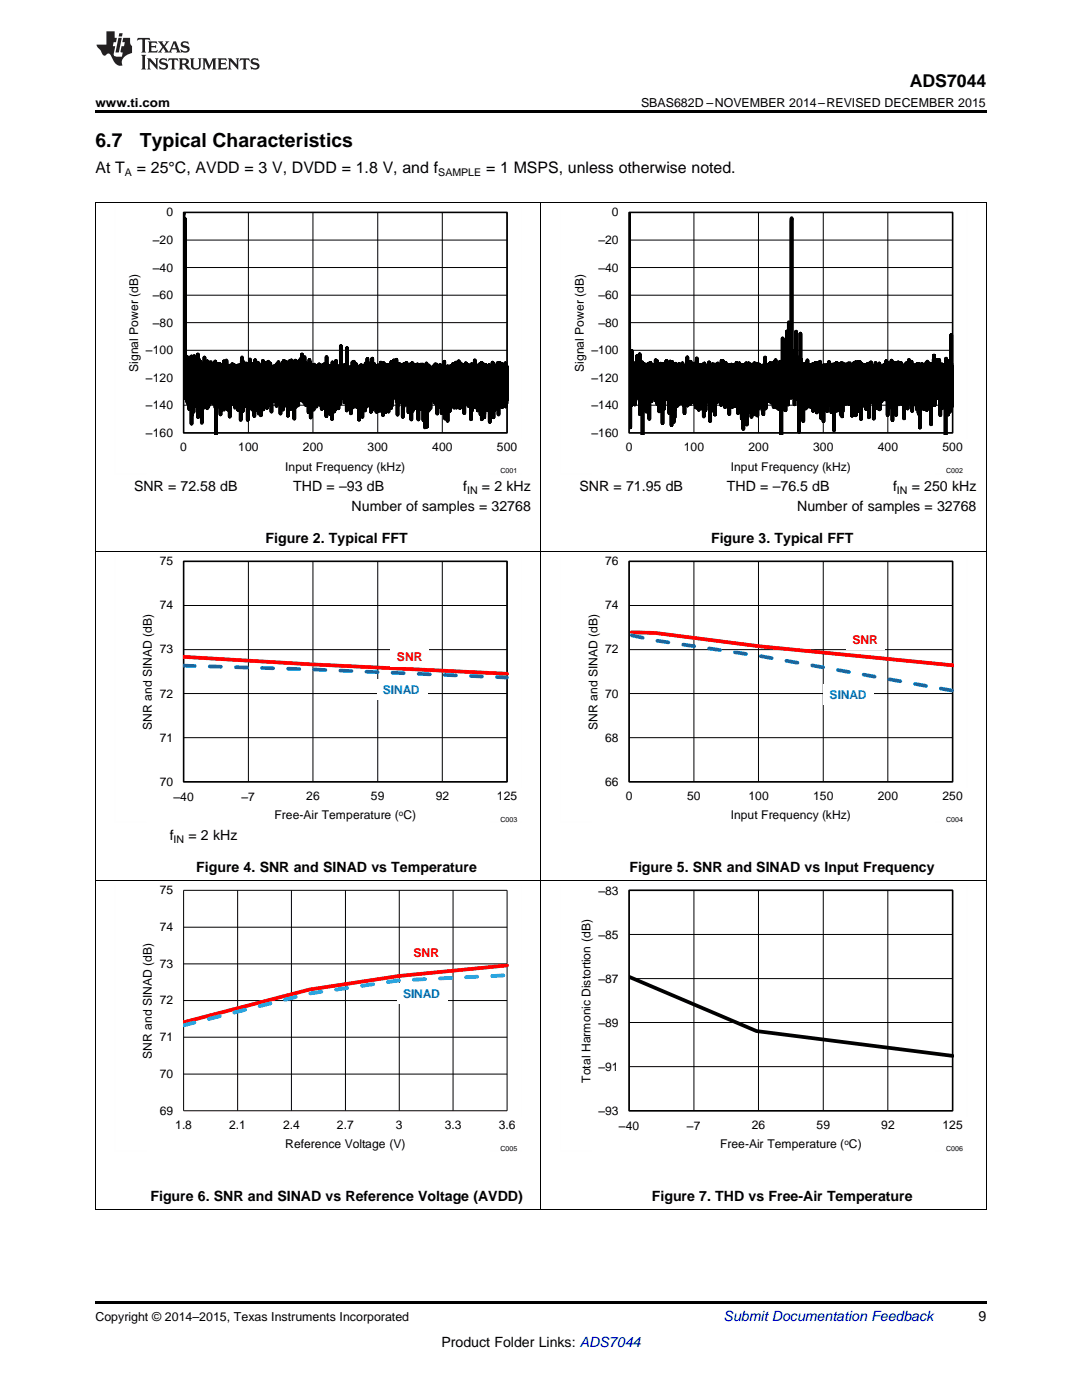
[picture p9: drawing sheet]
<svg xmlns="http://www.w3.org/2000/svg" width="216mm" height="279mm" viewBox="0 0 216 279" stroke-linecap="round" stroke-linejoin="round" font-family="sans-serif">
<path d="M19 241.3l.2 .1zM196.7 241.3l.1 .1zM19 259.7h177.8v.5h-177.8z" fill="#000"/>
<g fill="none" stroke="#000" stroke-width=".2">
<path d="M19.1 175.7v65.7M36.6 177.7h64.6v44h-64.6zM47.4 177.7v44M58.2 177.7v44M68.9 177.7v44M79.7 177.7v44M90.4 177.7v44M107.9 175.7v65.7M196.8 175.7v65.7M36.6 199.7h64.6M36.6 192.4h64.6M36.6 185h64.6"/>
<path d="M36.6 214.4h64.6M36.6 207h64.6M19 241.3h177.8"/>
</g>
<path d="M101.2 192.7l-21.5 2.1-18 2.7-25.1 6.5" fill="none" stroke="#f00" stroke-width=".74"/>
<path d="M36.6 204.6l25.1-6.3 18-2.6 21.5-1.1" fill="none" stroke="#00b0f0" stroke-width=".74" stroke-dasharray="2.2 3"/>
<path d="M22.9 176.6v53.2M35.4 176.6h68.7M104.1 176.6v46.2M22.9 229.8h6.3M97.8 229.8h6.3" fill="none" stroke="#fefefe" stroke-width=".2" stroke-dasharray=".4 .1" stroke-linecap="butt"/>
<g fill="#fff">
<path d="M81.3 188.1h7.7v4.1h-7.7z" fill-rule="evenodd"/>
<path d="M79.2 196.2h10.1v4.1h-10.1z" fill-rule="evenodd"/>
</g>
<g fill="none" stroke="#000" stroke-width=".2">
<path d="M19.1 110v65.7M36.6 112h64.6v44h-64.6zM49.6 112v44M62.4 112v44M75.4 112v44M88.3 112v44M107.9 110v65.7M196.8 110v65.7M36.6 138.4h64.6M36.6 129.6h64.6M36.6 120.8h64.6M36.6 147.2h64.6"/>
<path d="M19 175.7h177.8M125.5 177.7h64.6v44h-64.6zM138.5 177.7v44M151.3 177.7v44M164.3 177.7v44M177.2 177.7v44M125.5 195.3h64.6M125.5 186.5h64.6M125.5 212.9h64.6M125.5 204.1h64.6"/>
</g>
<path d="M36.6 112h64.6v44h-64.6zM125.5 177.7h64.6v44h-64.6z" fill="none" stroke="#000" stroke-width=".31"/>
<path d="M125.5 194.9l25.5 10.9 39.1 4.9" fill="none" stroke="#000" stroke-width=".74"/>
<path d="M22.9 111v53.2M35.4 111h68.7M104.1 111v46.2M22.9 164.1h6.3M97.8 164.1h6.3M111.8 176.6v53.2M124.3 176.6h68.7M193 176.6v46.2M111.8 229.8h6.3M186.7 229.8h6.3" fill="none" stroke="#fefefe" stroke-width=".2" stroke-dasharray=".4 .1" stroke-linecap="butt"/>
<path d="M36.6 131.1l25.5 1.5 39.1 1.9" fill="none" stroke="#f00" stroke-width=".74"/>
<path d="M36.6 132.8l25.5 .8 39.1 1.6" fill="none" stroke="#0070c0" stroke-width=".74" stroke-dasharray="2.2 3"/>
<g fill="#fff">
<path d="M77.9 128.9h7.7v4.1h-7.7z" fill-rule="evenodd"/>
<path d="M75.1 135.6h10.2v4h-10.2z" fill-rule="evenodd"/>
</g>
<path d="M125.5 112h64.6v44h-64.6zM138.5 112v44M151.3 112v44M164.3 112v44M177.2 112v44M125.5 138.4h64.6M125.5 129.6h64.6M125.5 120.8h64.6M125.5 147.2h64.6" fill="none" stroke="#000" stroke-width=".2"/>
<path d="M125.5 112h64.6v44h-64.6z" fill="none" stroke="#000" stroke-width=".31"/>
<path d="M126.1 126.2l4.6 .1 20.9 2.7 38.7 3.8" fill="none" stroke="#f00" stroke-width=".74"/>
<path d="M126.1 126.8l4.6 1 20.9 3.1 38.7 7" fill="none" stroke="#0070c0" stroke-width=".74" stroke-dasharray="2.2 3"/>
<path d="M111.8 111v53.2M124.3 111h68.7M193 111v46.2M111.8 164.1h6.3M186.7 164.1h6.3" fill="none" stroke="#fefefe" stroke-width=".2" stroke-dasharray=".4 .1" stroke-linecap="butt"/>
<g fill="#fff">
<path d="M168.8 125.6h7.7v4.1h-7.7z" fill-rule="evenodd"/>
<path d="M164.3 136.6h10.1v4.1h-10.1z" fill-rule="evenodd"/>
</g>
<g fill="none" stroke="#000" stroke-width=".2">
<path d="M19 40.4h177.8M19.1 40.4v69.7M36.6 42.4h64.6v44h-64.6zM36.6 58.9h64.6M36.6 53.4h64.6M36.6 47.9h64.6M49.6 42.4v44M62.4 42.4v44M75.4 42.4v44M88.3 42.4v44M107.9 40.4v69.7M125.5 42.4h64.6v44h-64.6z"/>
<path d="M125.5 58.9h64.6M125.5 53.4h64.6M125.5 47.9h64.6M138.5 42.4v44M151.3 42.4v44M164.3 42.4v44M177.2 42.4v44M196.8 40.4v69.7M36.6 75.4h64.6M36.6 69.9h64.6M36.6 64.4h64.6M125.5 75.4h64.6"/>
<path d="M125.5 69.9h64.6M125.5 64.4h64.6M36.6 80.9h64.6M125.5 80.9h64.6M19 110h177.8"/>
</g>
<path d="M36.6 42.4h64.6v44h-64.6zM125.5 42.4h64.6v44h-64.6z" fill="none" stroke="#000" stroke-width=".31"/>
<path d="M36.6 42.7v-.3l.1 36.4v-6.7l.1 6.5v-6.3l.1 4.2v-3.3v.3v-29.8v35.3v-6.4l.1 5.2 .1-5v6.8l.1-8.5v8.5l.1-6.7 .1 5.3v-4.8v3.1v-2.6v6.5l.1-7.2v4.9l.1-4v6.5v-7v5.4v-4.9l.1 4.3v-7l.1 10.3v-8.5l.1 6.5 .1-7.2v6.9v-6.8l.1 6.7 .1-6.1v5.6v-7.7v13.4l.1-11.6v9.9v-10v5l.2-5.4v9.3v-8.2l.1 8.7 .1-10.6v-.6v8.1l.1-4.5v4.7v-6.2l.1 6.3v-6.5l.1 8.1v-7.2l.1 6.3v-7.1v6.1l.1-5.9v5.1v-6.5l.1 9 .1-7.8v5.2v-5l.1 5.4v-7.9v12.5v-9.9l.1 7.2 .1-7.1v7.2v-8.8l.1 8.6 .1-7.2 .1 6.2v-7.2l.1 6.1 .1-5.5v9.6l.1-9.9v11.9v-11.6v7.1l.1-6.2v4.5v-5l.1 6.1 .1-5.8v7.9v-7.1v3.2v-4.2l.1 6.7v-6.7v6.3l.1-8.2v7.8v-5.3v3.3l.1-3.5v3.8l.1-4v4.8l.1-5.7v6.7v-5.7v5.4l.1-4.8v4.3v-4.1v6.9l.2-9.2v9.4l.1-8v7.1v-6.7v4.4l.1-5.3v6.6v-6.6l.1 7.5v-6.4v3.5l.1-3.1v6.3v-8.5l.1 7.9v-5.2v-1.1l.1 4.9v-5.6v6.4v-6v6l.1-5.4v3.9v-5.9v6.7l.1-6v6.2l.1-6.1v6.4v-5.9v5.9l.1-5.4v5.9l.1-6.4v7l.1-7.3v6.5v-6.9v6.6l.1-6.5v6.5v-5.9l.1 5v-4.8v3.5v-3.9l.1 4.4v-5.6l.2 14.6v-14l.1 9.5v-8.4v1.8l.1-2.1v7.8v-8.4l.2 7v-6.5l.1 6.3v-7.1l.1 7.7v-6.2v4.8v-5.6l.1 7 .1-7.6v7.2l.1-6.6v9.4v-9.8v5.3l.1-5v4.2l.1-4.1v5.4v-5.6v6.4v-5.2v7.4v-7.8l.1 7.2v-7.4v7.3l.1-7.4v5.8v-6l.1 6.2v-6.4l.1 5.3v-4.9v4.5l.1-3.2v4.3v-7.1v9.7v-8.1l.1 6.9 .1-6.7v6.9l.1-7.9v5.8l.1-4.7v7.2l.1-9.3 .1 7.9 .1-5.9v5.5v-5.9v5v-4.7l.1 4v-3.7v7.6v-7.8l.1 6.1 .1-6.9 .1 5.3v-4.3v9v-10.1l.1 9.3v-8.5v3.4l.1-3.9v5.5v-4.9v-.9l.1 5.8v-5.8v6v-5.6l.1 5.7v-5.7v5.5v-5.8l.1 7.6 .1-8v6.6v-6.1l.1 5.5v-5.5v6l.1-5.9v5.9l.1-4.6v4.3v-5.7v6.2l.1-6.5v5.9v-5.8l.1 1.7v-1.2v7.9l.1-7.8v6.4v-4.6l.1 3.5v-5.8l.1 6.6v-6.5v5.8v-5.4l.1 6.7v-6l.1 6.9v-7.7v7v-6.9l.1 1v-.8v8l.1-9 .1 6.9v-5.9v6.3v-7.1l.1 8.9 .1-8.3v8.4v-8.4l.1 8.2v-9v11l.1-9.2v6l.1-7.3v3.8v-5.1l.1 6.5v-7.2l.1 10.7 .1-9.8 .1 7.3v-5.6l.1 1.3v5.4v-7.2v7.3l.2-7v7.3v-7.6l.1 5.5v-5.4v.8v-.3v5.6l.1-7.1v6.5l.1-5.8 .1 5.1v-4v.9v-.4v6v-7.6l.1 4.1v-4.7v11.2v-9.6l.1 1.8v-1.9v4.3l.1-4.6v6.9v-7.6v4.5l.1-5.1v6.3l.1-5.8v6.3v-5.5v6.6l.1-8.6v7.3v-5.1l.1 6.3v-7.4l.1 6.7 .1-6.7 .1 4.3v-3.5v3.6l.1-3.8v8.2v-9.1l.1 5.7v-5.4l.1 9 .1-8.6v9.7v-10l.1 5.1 .1-4.6v5.4v-7v7.4l.1-5.7v5.9l.1-6.5v5.5l.1-5.5v4.3v-3.2v3.7v-4.1v4.3l.1-4.4v4.5v-3.5v5.3l.1-6.1v4.4v-4.3v8v-9.5v6.2v-5.6l.1 5.1v-4.7v6.3l.1-7.2v10.1l.2-9.5v7.4v-6.6l.1 5.5 .1-5.8v4.2v-4.1l.1 9.2v-8.6v5.4l.1-6.4 .1 6.6 .1-7.3 .1 6.1v-6.7v9.7l.1-8.2 .1 5.7 .1-6.1v7v-7.6l.1 6.2v-5.9v3.4l.1-2.7v2.4v-2.1v7.5v-7.4l.1 4.6v-5.1l.1 7.6v-8.1v3.9l.1-3.1v7.7v-8.2v5.3v-5l.1-.1v4.2v-4.3v4.3l.1-5.4v8.2l.1-5.8v6v-7.3l.1 7.6v-6.7v2v-2.6l.1 5.2v-5.8v6.2l.1-6.7v6.2v-6.1l.1 6.5v-5.9l.1 3.8v-3.5l.1 .3v8.3v-8.8l.1 5.6v-5.4l.1 6v-6l.1 5.5v-4.6v5.2l.1-6.3v5.6v-5.1l.1 6.3v-6.9l.2 6.6v-5.7v2.2v-2.6l.1 5.3v-5.9v5.2v-4.3l.1 .2v4.6v-5.6l.1 7.8v-8.2l.1 5.7v-5.9l.1 5.9v-5.3l.1 5.2 .1-6.1v6.5v-5.6v5.8l.1-6.2 .1 7.1 .1-6.7v7.5l.1-7.9v9.7v-9.5v5.4l.1-5.1v1.9v-1v4.3v-5.4v6.1l.1-6v5v-4.8v6.8v-7.1l.1 6.8v-6.3v4v-4.3l.1 6.6v-7.5v9.3v-8l.1-.5 .1 5.8v-7v6.2l.1-4.7v7l.1-7.2 .1 7.5v-8.7v7.8l.1-7.3 .1 8.4v-8.6l.1 8.4v-8l.1 5.9 .1-5.2v3.5v-2.7v.8v7.9v-9.2l.1 6.5v-7.2l.1 6.6v-6.8v4.9v-5.1v5.7v-6.3l.1 7.4v-6.5l.1 6.4v-5.8v5.9l.1-7.5v9.7v-7.8l.1 6.6v-7.4v6.5l.1-5.7v1v-.9v7.5l.1-9.6v9.2l.1-6.9v5l.1-5.8 .1 5.5 .1-5.6v5.8l.1-5.9v3.2v-2.9v10l.1-10.5 .1 8.2v-9.2l.1 9.2 .1-8v7.7l.1-8v6v-5.9v5.9l.1-5.5v5.8l.1-6.2 .1 7.9v-6.8l.1 5.8v-6.3l.1 6v-7.6l.2 7.9 .1-8.2v7.7l.1-6.6v6.2l.1-5.8v5.7l.1-8.2v7.7l.1-5.6 .1 2v-1.5v6v-7.5v8.4l.1-7.4v6v-5.2v5.5v-5.9l.1 6.3v-6.1v6v-8.2l.1 7.6v-5.3v4.7l.1-5.5 .1 8.1v-8.3v7l.1-6.7v5.7l.1-5.4v7.7l.1-8.2 .1 8.3v-8.1v6.4l.1-6 .1 9.1v-8.9l.1 6.9v-8.5v8.6l.1-8.1v8l.1-6.8 .1 6.4v-5.7v9.1l.1-10.5v6.4v-6.2v5.8v-4.4l.1 4v-3v5.4v-6.7l.1 2.8v-3.1v5.9l.1-6.8v6.8v-6.8l.1 6.4v-5.5v5.8v-5.5l.1 2.6v-2.2v7.2l.1-8.8 .1-.1v6.1v-5.7l.1 4.3v-3.9v5.9v-5.7v3.5l.1-3.4v6.1v-6.1l.1 5.1v-5.1v7.2v-8.1v5.8l.1-4.8 .1 5.4v-4.7v6v-6.3v3.8v-4.1l.1 4.5v-4.5v4.8l.1-5.3v5.5v-5.5l.1 6.1 .1-7v5.1v-4.6l.1 3.6v-3.3v5.7v-6l.1 .2v5.9v-5.8l.1 5.7v-5.3v5.8v-5.7v6.4v-6.7l.1 7.2v-7.9l.1 7.2v-6.9v8.3v-8.7l.1 7v-6.2v3.7v-3l.1 2.8v-1.7v5v-6.1l.1 3.5v-4.4v6.4l.1-6.6v8.1l.1-8.7v7.2l.1-6.7 .1 6.3v-6.2l.2 5.9v-4.6v7.3v-7.6v8.8l.1-11.8v8.4l.1-6.1v7.7v-8.4l.1 5.4 .1-5.1v6.9v-6.5v3.7l.1-2.4v6.8v-8v3.9v-3.9v2.3l.1-1.3v4.8v-6.4v6.4v-6.4l.1 4.7v-3.9v8.7v-6.6l.1-.2v2.6v-5.1v6.9l.1-7.2v7.3v-7l.1 7.4 .1-7.4 .1 10.3v-11.3l.1 9.4 .1-8.7v6.7l.1-5.9v4.5v-4.3v1.7v-1.6v5.7v-6.4v3l.1-2v7.7v-8.8v6.8v-6.4l.1 6.5v-6.5l.1 4.8v-3.6v6.8v-8l.1 6.4v-6.3v6.5v-8.3v5.2l.1-4.3 .1 4.8v-4.8l.1 5.1 .1-4.6v5.3v-4.5v6.7l.1-7.5v8.1v-8l.1 6.2v-5.9v-.3l.1 5v-5.4v5.4v-4.9v5.5l.1-5.9 .1 7.4 .1-11.5 .1 10v-5.4v5.8l.1-6.5 .1 5.5v-5.5l.1 5.1 .1-4.5v5.1v-5.5v5.9v-5.7l.1 5.7v-5.6l.1 5v-3.9v3.9l.1-5.2v7v-7.5v5.4v-4.4l.1 4.7v-5.5l.1 6.4v-5.2v3.2l.1-3.7v5.3l.1-5.7v8.6v-12.4l.1 10.6 .1-6.9v7.9v-6.1v3.8v-5.1l.1 5.7v-6v4.8l.1-4.5v3.7l.1-3.5v6.3v-6.8v7.9l.1-7.4 .1 5.7v-4.3v4v-3.9v6.2v-8.3v7.2l.1-6.8v.3v8.5v-8.6l.1 3.7v-4.3l.1 6.3v-6.4v7.4l.1-8.3 .1 9v-6.9l.1 3.5v-3.7v6.2l.1-7.4v6.4v-7.2v6.6l.1-4.4v5l.1-6.6 .1 6.8v-6.2v5.7v-5.7v1.2l.1-.4v5.8v-7.4l.1 7.3v-7.1v8.4v-7.1l.1 5.8 .1-6.5v7.4v-6.9v6.1l.1-6.2v4.2v-4.5l.2 5.1v-5.3v10.5l.1-10.1v5.3v-5.5v5.5v-4.8l.1 5v-5.5l.1 5.6v-6.1l.1 6.6v-6.7v6.8v-7l.1 9.1 .1-8.9v7.9v-7.7v5.9l.1-5.3v9v-9.9v10.2v-9.2v2.6l.1-2.7v6.8v-7.4l.1 7.7v-7v3.3v-3.5v4.5l.1-5.1 .1 5.3v-5.4l.1 8.8 .1-9v7.4l.1-7.8v7.4l.1-6.6v5.7v-5.6v4.1l.1-3.6v7.2l.1-9.5 .1 8v-6.1l.1 .6v5.7l.1-6.4v6.5l.1-6.8v7.3v-7.8l.1 7.8v-7.4l.1 6v-6.5l.1 9.7v-8.7l.1 7.1v-7.2v6.8l.1-6v7.7l.1-10.3v7.8v-5.8v3.6l.1-4v5.7l.1-6.2v6.8v-6v7l.1-7.6v8.2l.1-8.5v8.9l.1-8.3v7.8v-7.6l.1 5.1 .1-5.3v7.4l.1-7.4v6.7v-6.5v8.8l.1-8.1v4v-4.5v8.5l.1-9.1v5.2l.1-5.3 .1 6.9v-6.9v7.8v-7.7l.1 5.9 .1-5.7v5.3v-5.3l.1 3v-2.3v8.1v-8.8l.1 7.8 .1-8.6 .1 8.5v-7.8l.1 6.5v-6.5v3.4v-1.9v6v-7.4l.1 .9v-1.1v7.2l.1-7.2v9.8l.1-10.3 .1 9.3v-9.2v7.8l.1-7.5v5.9v-4.9l.1 5v-5.6l.1 6.8v-7.3v7.2v-6.3v8.5l.1-9.2 .2 5.5v-4v3.9v-3.8v6.5l.1-8.1 .1 8v-8.2l.1 6.1v-5.7v8.9v-9.2v5l.1-4.6 .1 .3v7.5v-7.6v7.1v-6.7v4.6v-4.7v5.9v-6.3l.1 4.6v-4.9l.1 6 .1-6.5v8.8l.1-9.2v8.8v-7.1l.1 4.2v-5l.1 7.2v-6.8l.1 5.8v-5.8l.1 5.9 .1-6v5.7v-7.2l.1 6.9v-4.8v3.1l.1-3.2v3.8v-4.2v5.3l.1-5.5 .1 4.7v-5.1v5.9l.1-5v4.7v-6.7v8v-5.6l.1 4 .1-4.6v5.3v-5v8.8l.1-9.3v7.4l.1-7.8 .1 7.3v-7.3v6.9l.1-7.3 .1 6.8v-5.9v5.4v-5.2v5.2l.1-5.6v4.2v-4.4l.1 5.7v-4.9v3.3l.1-2.9v5.4l.1-6.8v4.1v-3.9v7.3l.2-7.1v9.9v-7.4v3.7l.1-6v7.7l.1-8.5v8v-7.4l.1 3.6v-4.3l.2 5.9v-5.5v4.8v-3.8v4.8v-5.6l.1 5.1v-4.8v3.8v-3.4v5.9l.1-7.4v7.5l.1-7v7.8v-7.4l.1 6.6v-6.3l.1 5.4 .1-5.5v8.8v-9.6l.1 8.2v-7.1v6.5l.1-7 .1 8.2v-7.6v5.7l.1-6.9 .1 7.3v-7.1v6.5v-6.4v5.4l.1-4.6v9.9v-10.7v6.7l.1-6.2v4.6v-4v5.8l.1-7.4v9.5l.1-8.6 .1 7.1v-7.8l.1 8.3v-7.2v-.6l.1 6.1v-6.1l.1 7 .1-7.3v7.6v-6.8v7.7v-7.2v5.9l.1-6.5v5.5v-5.2l.1 5.7v-5.3v4.4v-5.5l.1 5.9v-5.9v7.8l.1-8.3v5.9v-4.9l.1 4.2v-3.9v7.2v-5.9v4.6l.1-4.2v8l.1-10.9v5.2l.1-4.7v6.6l.1-6.4v7.2v-6.5l.1 5.1v-5.1v2.4v-2.4v.5v6.9v-8.5l.1 6.4v-6.7v6.9l.1-6.6v8.1v-7.3l.1 3.6v-4.4l.1 7.6 .1-7.9v7.2l.1-6.1v9.9v-10.9l.1 6.3 .1-6 .1 5.6v-4.8v11.3v-11.4v-.4l.1 8.3v-8.6l.1 5.8v-5.8l.1 5.5v-6.2l.1 12.7v-11.2v5.9l.1-6.8 .1 7.5 .1-7.6v9v-9.1v8.8v-8.4l.2 5.5 .1-5.2v4.2v-3.5v6.3l.1-7.2v8.1v-8l.1 6.5v-6.5l.1 5.9v-5.5v4.2l.1-4.5v4.8l.1-5.1 .1 6.2v-6v6.1l.1-6.5v6.1l.1-5.7 .2 5.9v-5.8v6v-6.3v7.1l.1-7.7v6.6l.1-5.7v.3v5.8l.1-6.9 .1 6.9v-5.6v8.4v-9.5l.2 5.6v-5.5v8.2v-8.3v5.5l.1-4.8v5.5l.1-6.2v6.4l.1-5.7v6.6v-6.4v4.1l.1-5.1v7.3v-4.2l.1-1v3.6l.1-5.7v8l.1-7.2v3.4v-3v8.3l.1-9.3v5.4l.1-5.1v4.3v-3.9v4.9l.1-5.1v5.8v-6.2l.1 6.4 .1-6.5v6.9l.1-7.8v9.9v-9l.1 .7v9.7v-9.7l.1 4.7 .1-5.3v10v-9.4v6.9v-6.5v5.9v-4.8v4.3l.1-5.7v6l.1-6.5 .1 10.6v-10.9l.1 7.5v-6.8v1.5v-1.2v7.2v-7.5v5l.1-4.9 .1 5.1v-5.8l.1 5.2v-5v3.1v-2.8v8.3l.1-8.8 .1 5.4 .1-5.5v6.1v-6l.1 4.9v-4.5v4.5v-3.9v6.6v-7.3v4.9l.1-4.6v4.8v-4.8l.1 5.2v-5.4v5.2v-4.9v5.6l.1-6.9v5.8v-5.2v6l.1-6.1 .1 6.5v-5.9v7.6v-7.1l.1 6.1 .1-7.2v6.4l.1-6v5.8l.1-5.4v5.6v-7.1l.1 8.9v-8.1v7.8v-7.7l.1 4.2v-4.7l.1 6 .1-6.6 .1 8.1v-8.2l.1 7.6v-7.1l.1 6.9v-6v3.2l.1-3v7.7v-8.2v7.4v-6.4v1.6v-2.3l.1 6.2v-7.2l.1 6.7 .1-6.2v5.6v-4.6v2v-1.9l.1 1.3v5.3v-7.4v7l.1-6.8v1.6v-1.6v7.8l.1-8.1v6.4l.1-6.8v6.4l.1-6.3v9.5l.1-9.2v7.3v-6.5v5.2v-4.8l.1 2.9v-3.4v3.8l.1-4.8v5.7v-6.1l.1 7.1 .1-6.1v6.8v-7.1l.1 6.6v-7l.1 6.7 .1-6.6 .1 8.1v-8.1l.1 7.8v-6.6v4.5l.1-5.7 .1 7.1v-6.4l.1 5.4 .1-5.6v10.3v-10.2v6.4v-6.7l.1 8.6v-9.1l.1 9.2v-7.8v4.7l.1-5.6v6.2v-5.2l.1 4.1 .1-5.2v5.2v-4.8l.1 4.6v-3.7v5.7l.1-8.2 .1 8 .1-6.3v7.7l.1-8.4 .1 7 .2-6.4v5.2v-5.2l.1 3v-2.4v7.8v-8.7v-.1v3v-3.2l.1 7.3v-6.9v6.2v-5.6v3.8v-3.3v.6v-.5l.1 .2v5.8v-7.3v7.1v-6.4l.1-.8v4.8v-5.2l.2 10v-8.7v7.3v-8.2l.1 7.7v-6.9v2.2v-2.6l.1 4.8v-5.9v11.3l.1-10.1 .1 6.6v-7l.1 7.7v-8.2v6.3l.1-6.2v5.2v-4.3v7.7l.1-7.2v3.9v-3.7v1.7v-.4v7.6l.1-10.1 .1 5.6v-4.9v3.9v-3.8v5.6l.1-6.8 .2 6.8v-4.8v1.8v-3.1l.1 5.5v-5.7v4.6l.1-4.2v8.2v-7.6l.1 3.8v-3.9v6.2v-6.9l.1 7.1v-7v6v-6.6v6.9l.1-7.1 .1 11.4v-10v3.7l.1-3.9v7l.1-7.7v9.8v-9v6.2l.1-6.8v7.2v-7l.1 5 .1-5.5v8v-7.1v6.2l.1-7.9 .1 6.2v-6v5.4l.1-3.7v9l.1-10.4v7.9l.1-7.6v8.6v-7.8l.1 7.7v-8v-.2v8v-7l.1 5.8v-7.1v6l.1-6v5.4v.2v-2.5v2.8l.1-5.5v5.6v-5.7l.1 .7v6.5v-7.2v.1v7.9l.1-9.1v8.1l.1-7.4v5.2v-4.4l.1 8.8v-8.2v4.1v-5.3l.1 5.7v-6.3v6.5l.1-6.8 .1 7.1 .1-6.9v6.7v-6.3l.1 6v-5.8l.1 5.1v-4.2v5.1v-6.5v8.6v-7.1l.1 3.9v-4.2l.1 7.4v-8.1v-.5l.1 5.9v-5.3v5v-4.4v6.2l.1-6.8v5.9v-5l.1-.7v2.4v-2.6v4.3v-4.4v5.6v-4.6l.1 3.9v-4.4v4.8l.1-5.5v4.8v-4.6v4.4v-5.1l.1 8.6 .1-8.1 .1 7.5v-7.3v4.1l.1-3.6v3.3v-1.2M125.5 42.7v-.3l.1 35.3v-6.7l.1 8.3 .1-6.7v12.7v-12.6v-.5v6.9v-6.9l.1 8.7 .2-10.9v9.1v-6.6l.1 7.3 .1-7.2v5.6l.1-5v5.4l.1-6v4.5v-4.3v7.5l.1-7.6v4.7v-4.5l.1 7.8v-7.2l.1 4.9 .1-5.9v5.8l.2-5.5v4.3v-6l.1 7.4v-5.4v5v-4.5v2l.1-1.5v5.3v-5.7v3v-3.2l.2 4.3v-4v4.5l.1-5.8v4.3v-3.8v7v-9.3l.1 12v-9.5v-.8l.1 7.2 .1-7.4v8.1v-7.5l.1 5.8 .1-5.1v5.5v-5.8v6.9l.1-7.2v7.7v-8.3v14.4v-12.8l.1 6.1 .1-7.4v7.5v-6.4l.1 7v-6.9v3.5v-3.8v5.5l.1-6.2 .1 8.1 .1-8.1 .1 6v-6v2.1v-1.8l.1 .4v8.6v-9.2v6.1v-5.5l.1 1v5.7l.1-7.1v7.3l.1-7.3v3.8v-4.2l.1 5.7 .1-5.3v6.4l.1-7v11.1v-9.3v3.7l.1-4.9v5.3l.1-6v6.7v-5.2v6v-6.4l.1 3.6v-3.9v4.6l.1-5.1v7.4v-7.1v6v-4.9v2.7l.1-3.4v4.8v-4.9v5.5l.1-5.8v5.8v-5l.1 4.6 .1-5.5v6.4l.1-6.5 .1 6.4v-5.2v5.5v-5.6l.1 5.1 .1-6.1v5.6v-5.3v6.6v-7.9l.1 8v-7.1l.1 5.6v-5v2.5v-1.7l.1 .3v5.9v-8.3l.1 8.6v-7.4v5v-5.5l.1 5.5 .1-5.6v5.8l.1-5.5v9.1v-8.5l.1 6.1v-6.9l.1 7.2v-6v5.1v-6.3l.1 6.4v-6.6v6.6v-6.6l.1 7 .1-6.9 .1 8.5 .1-8.4v11.7l.1-11.5 .1 7.4v-5.8v7.1l.1-9v8.2v-6.6l.1 3.7v-3.8v5l.1-5.9v6.4v-6l.1 4.7v-5v5.9l.1-6.8v6.5v-6.9l.1 5.6v-2.8v2v-4.8l.1 6v-5.5v5.6v-5.4l.1 5.1v-4.6l.1 4.6v-4.5v4.4v-3.4v4.1v-4.3v4.9l.1-5.9v4.2l.1-3.9v6.2l.1-6.2v8.9v-8v2.8v-3.8v4.2v-4.7v7.7l.1-8.5v6.5l.1-5.8v4.6v-4l.1 3.8v-3.6v5.9l.1-6.3v1.3v10.4v-11.8v5.2l.1-6.1 .1 7.8 .1-6.2v8v-8.9l.1 6.5v-5.9v10.8v-10l.1 8.1 .1-9.7v10.6l.1-10v8.3v-7v-.9v3.9v-4.3l.1 4.8v-5.5v5.6l.1-5.4v7.1v-7l.1 7.2v-6.7v6.1v-5.6v1.4v-1.1v6.7v-8.1v8.3l.1-8 .1 5.4v-5.4v7.8l.1-7.9 .1 6.1 .1-6.5v6.5l.1-6.3 .1 7.1v-7.1v7.4v-6.1v-.2l.1 3.7v-4.6l.1 5.1 .1-5.2v7.6v-5.8v-1v5l.1-5.9v7.1l.1-7.4v7.1l.1-6.6 .1 5v-4.8v7.7l.1-7.9 .1 9.4v-8.5v4.3v-5v5.5l.1-5.5 .1 6.9v-6.7v6.5l.1-6.7v7.5v-5.8v2.2l.1-3.8v5.3v-5.6l.1 7.6v-7.6v6.1v-7.8l.1 9.6v-7.7v6v-4.4l.1-.6v2.9v-3.5v4.7v-5.1l.1 5.4 .1-5.7v7.1l.1-7.2 .1 6.9v-7.1v8l.1-8.4v5.9l.1-5.6v5v-3.9l.1 4.4 .1-4.8 .1 5.1v-4.5v6.4v-6.6v3v-3.1l.1 5.7v-6l.1 5.8v-5.8v5l.1-4.4v5.9v-6.1v-.4v4.4l.1-4.9v6.2l.1-6.4 .1 8.3v-7.5l.1 8v-8.3l.1 7.7v-9.2v8.7l.1-6.2v7.3v-8.8v8.4l.1-8.1 .1 8.6 .1-8.5v2.2v-1.7v8.4l.1-8.2v6.4l.1-6.9v7.7v-7v2.6v-3.1v5.2l.1-5.1 .1 3.8v-4.4l.1 7.4 .1-7.4v8.7l.1-8.6 .1 6.7 .1-5.1v5.6v-6.9l.1 9.9v-10.2l.1 6.4 .1-6.8v8.4v-8.1l.1 8.9v-8.3v8.5l.1-8.4v6v-6.4l.1 7.2v-6.9l.1 3.7v-3.9v6.2l.1-6.2v6.2v-5.5v3.3l.1-3.5v3.8v-4.4v6.7l.1-6.7v6.7v-6.6l.1 6.3 .1-7.2 .1 9.5v-9.3l.1 11.5v-11.2l.1 6.6v-6.2v5.5l.1-5.2v6.4l.1-5.4v6.1v-7.8v9.2v-7.8l.1 5.7v-6.6v8v-8.5v7.4l.1-6.4 .1 4.9v-6.1v4.9l.1-4.5v4.1v-3.9l.1 6.3v-6.1v5.4l.1-5.3 .1 9.2v-9.9v7.6v-7l.1 5.2v-5.3v7.1v-5.8l.1 1.3v-1.7v4.7v-5.8l.1 6.2 .1-6.4v7.4v-6.6v4.9l.1-5.7v6.8v-7.2l.2 6v-4.1v3.3l.1-4.5v6.2v-6.2v5.3l.1-4.9v6.2v-6.1v5.1v-5.6l.1 4.5 .1-4.8 .1 6.7v-6.5v7.7l.1-8.8 .1 8.3v-7.3v5.6v-6.2l.1 7.3v-6.5v4.9l.1-6 .1 7.1v-5.9l.1 6.7v-6.4v6.6v-7v5.9l.1-5.9v1.7v-1.5v.1v7l.1-7.1v7.9v-8.3v6.7l.1-7.2 .1 6.5v-5.4v4.4v-4.1v6l.1-6.7v4.5l.1-4.8v5.9l.1-5.7 .1 5.9v-6.2v5.3l.1-2.8v3.2v-4.3l.1 5.4v-4.3v7.3l.1-9.7v8.3v-7.5l.1 6.7v-6.9v3.6l.1-3.9 .1 4.2v-4.3v6.4l.1-6.7 .1 7v-5.9v1.9v5.4v-8.1l.1 5.7 .1-5.3v2.9v-2.9v.9v-.2v6.2v-6.5v4.6l.1-5.7 .1 6.2v-5.6l.1 5.1v-5.1l.1 7.6v-7.3v5.1v-5.4v4.8l.1-5.4 .1 5 .1-5.4 .1 6.8v-5.4v5v-5.3v5.3l.1-5.8 .1 9.4v-9l.1 5.3v-5.2v4.7l.1-5.4v4v-3.7v3.4v-4v6.7l.1-5.9 .1 7.7v-7.9v8.8v-8.5l.1 5.7v-4.8v4.6l.1-5.6v7.4v-7.9l.1 7.5v-7.5v10.7l.1-10.7v8.6l.1-7.9 .1 6v-5.1v11.2v-10.4l.1 3.3 .1-5.5v7.2v-7.3l.1 7.6 .1-7.7v8.5v-6.9v1.6l.1-2v3.8v-4.2v6.8v-6.5v6l.1-7.4 .1 6.4v-6.2v2.7v-2.6v11.9l.1-11.4v-.2l.1 4.8v-5v7.9v-7.4l.1 6.3 .1-6.5v4.7v-5.4l.1 8.5v-8.2v4.3v-3v3.4v-3.6v3.9l.1-5v5.3l.1-5.4v.7l.1-.4v8.3v-7.4v8.4l.1-9.2v10.1v-9.2l.1 4.5 .1-4.9v5.9v-6.4l.1 9.6v-8v3.4v-3.9v4.2l.1-4.8v9.1l.1-9.9 .1 9v-8v7.2v-8.5l.1 9.9v-8.5v6.6l.1-7.2v9.4l.1-10.2v6.3l.1-5.6v4.7v-4.5v6.5l.1-6.7 .1 5.3v-4.3v8.7l.2-10.3v5.5v-4.9l.1 4.9v-4.5v7.9v-7.3l.1 5.2 .1-6.6v5l.1-4.9v4.6v-3.6v5.4v-5.8l.1-.4v5l.1-5.1v8v-7.5v7.6v-7.8l.1 6.3v-6.4l.1 5.6v-5.2l.1 8.4v-9l.1 3.9v-3.6v9.4v-9.8l.1 5.8v-4.6v.1v4.7v-5.5v4.8l.1-3.3v4.2v-6v3.5v-3l.1 8 .1-10.2 .1 10.1 .1-8.7 .1 5.7v-5.7v6.3v-4.9l.1 3.9v-5.1l.2 5.8v-4.9v2.6v-1.7v4.1v-5.9l.1 6.5 .1-6.6v7.1v-6.7v2.3v-2.8l.1 5.1v-5.3l.1 7.1v-7.2l.1 6.5v-6.2l.1 7.5v-7.8l.1 7.2 .1-6.5v6.8v-6.7l.1 4.2v-4.4v6.4v-6.8v6.8v-7l.1 7.4v-6.3l.1 2.3v-1.6v6.9v-8.6l.1 6.9v-7.2v6.3v-5.3v7.2v-7.2l.1 7.4 .1-7.9 .1 6.1v-7l.1 8.1v-6.5l.1 4v-3.8v7.6v-7.2l.1 4v-4.6l.1 6.1v-5.4v2.2v-2.9v4v-4.1v6.1l.1-6.4v4.2v-4l.1 8.4v-7.9l.1 4.8v-5.8l.1 5.4v-3.9v5v-7.1l.1 6.2 .1-5.6 .1 4.3v-3.7v13.3v-13.9v3.3l.1-3.9v8.6v-8.4l.1 9.4 .1-14.3 .1 13.9v-8.9v8.2l.1-8.5v8.8v-9.4l.1 7.6 .1-7.8 .1 8.2v-7.8v3v-2.1v9.2l.2-10.4v9.1l.1-8.3v4.6v-3.9v2.5v-9.4l.1 13v-7.5l.1 4.8 .1-4.6v8.9l.1-16.4v12.9v-4.3l.1 4.5v-5.2v6.5v-5.4l.1 4v-5.4l.1 5.2v-7.6l.1 9.9 .2-35.9v35.3l.1-6.1v6.5l.1-8.4 .1 6.7v-5.5l.1 6.8v-6.4v6.7l.1-9.1v10.7v-7.2l.1 3.8v-5.1l.1 6.5v-6.9v7.2l.1-7v4.4v-10.2v9.8l.1-1.1v2.4v-3.8v4.1v-5.2v5.9v-6.9v7.8l.1-8 .1 8.5 .1-7.8 .1 7.5 .1-7 .1 6.4v-6.1v13.5v-13.6v6.1v-6.6l.1 10.5 .1-16 .1 10.6v-4.4v4.8v-5.8v8l.2-7.2v8.7v-7.4v5.6l.1-6.9 .1 8.9v-7.8v8.1v-7.5v4.5l.1-5.8v11v-11.2l.1 6v-6l.1 5.7v-4.3v5.1v-4.7v6.3v-8.1l.1 6.5 .1-5.8v4.4v-4.3l.1 7.9v-9l.1 8.5v-8.3v8v-6.8v4.9l.1-4.6v7.1l.1-9.4 .1 8.3v-6.7v5.4v-5.7l.1 6.7 .1-7.1v5.2v-4.5v7.5l.1-7.7 .1 6.5v-6.1v6.6v-7.5l.1 8.4v-7.3v5.5l.1-5.6v5.9l.1-6.5v7.8v-7.8l.1 7.4v-5.9v2.1v-3.2v6v-6.1v6.5v-6.5v4.3l.1-3.9v4.3v-4.7l.1 4.7v-5.5l.1 9.3v-8.3v2.4v-2.9l.1 7.2v-6.5v7.3v-7v1.7l.1-3 .1 8.1 .1-8.6v6.7v-5.6l.1 5.2 .1-5.4v5.5l.1-5.7v9.2v-9.1l.1 5.9v-5.2v5l.1-6.5 .2 7.5v-6.5v6.1v-6.2l.1 5.3 .1-5v5.2v-6.3v8.1v-8.4l.1 7v-6l.1 4.8 .1-4.1v9.6v-10.5l.1 5.6v-5.3l.1 5.1v-4.6v7.2l.1-7.7v6.2v-4.8v8.7l.1-9.9v10.6l.1-11.2v6.2v-5.9v5.9l.1-5.8v8v-8.4l.1 8 .1-7.5v4.3v-4.1v-.2v4.2l.1-4.1v4.7v-4.3v1.6v-.8v5.6v-7.4l.1 6.7 .1-6.4v6v-5.5l.1 8.3v-6.9v2.4v-3.5v5.6l.1-6.4v4.6l.1-3.8v4.7l.1-5.4v5.3v-6.4l.1 8.4v-6.9v4.6v-5.2v6.1l.1-6.4 .1 7.1 .1-6.8v.5v7.3l.1-8v9.4v-7.5v-1.7v7.8l.1-8.1 .1 8.5v-7.8l.1 6.3v-6.5v6.3l.1-6.8 .1 3.9v-3.4v3.1v-2.6v12.1v-12l.1 6.1v-5.6v3.8l.1-5.6v6.2l.1-6.1 .1 5.4v-3.5v6.3v-7v4.7v-5.1v5.7l.1-6.2v9v-9.6l.2 7.4v-6.8v8l.1-7.4 .1 5.2v-4.9v8v-8.6v5.2l.1-5.7v8.3v-8.1l.2 6.2v-6.6v7.6l.1-7.5v7.4v-6.9l.1 9.6v-9.4v4.4l.1-4.6v7.8v-8.5l.1 6.2v-5.1v.4v9.1l.2-10.6v7.5l.1-6.8 .1 7 .1-6.6v6.5l.1-7.4v6.8l.1-6.3v4.7v-4.4v7v-7.4v6.2l.1-4.7v6v-6.8v6.7v-5.2l.1 2.5 .1-4.7v5.4v-5.8l.1 5.8 .1-5.3v4.7v-4.1l.1 .2v5.4v-6.9l.1 8.1v-6.4v.4v-.6v4.2v-4.3v4.3v-5.4v7l.2-7.3v7.1l.1-6.2 .1 6.2v-6v4.1v-4v3.6v-3.4v6l.1-6.7v5.7l.1-5.8v9.9l.1-10.3 .1 6.4v-4.4v3.4l.1-4.2v4.7v-4.8l.1 4.8v-5v3.9v-5v9.9v-7.9v4.3l.1-5.4v7.6v-8.2v5.7l.1-4.8 .1 3.5v-2.7v7l.1-9.2v10.6v-10.1l.1 5.4 .1-4.6v4.3v-4.3v4.2l.1-3.7v5.1v-5v6.6l.1-8.5 .1 9.7v-7.3v3.8v-4.8v5.8v-5.6l.1 4.7v-5.8l.1 6.2 .1-6.7v6.6v-5.7l.1 6.1v-5.9l.1 3.6v-2.3v8.9l.1-10.8v8.4l.1-8.5 .1 6.7 .1-6.4v7.1v-6.4l.1 5.9v-5.1v4.7v-5.5v4.8l.1-5.2v5.3v-5.7l.1 5.9 .1-5.9v5.1v-4.5v7.6l.1-7.9v7.1v-6.8l.1 3.1v-2.3v7.3v-7.2l.1 1.7v-2v5.7v-6v6.2v-7.2v8.7v-8.4l.1 6.5v-6.6v5.9l.1-6.3v7l.1-6.1 .1 7.5v-7.2l.1 9.5v-9.9v2.7v-3l.1 6.2v-6.8l.1 7.6v-6.3v6.6v-7.4l.1 7.2v-6v2.2v-3.2v3.8v-3.9v5.1l.1-5.9v6.2v-5v5.6v-5.1l.1 4.8 .1-5.9v6.4v-6.3l.1 5.4 .1-5.3v4.7l.1-4.6v5.8v-5.5v5.3v-4.9l.1 .6v5.5v-6.1v9.6v-9v-.6v4.5l.1-5.1v4.8l.1-4.4 .1 3.8v-.2v-4.8v8.1v-5.7l.1 2.1v-3.1v5.1l.1-5.9 .1 8.3 .1-8.4v6.9v-7l.1 4.2v-3.2v6l.1-6.7v8.4v-8.1l.1 5.3v-5.5v6.1v-6.9l.1 7.1v-6.9v9l.1-8.2v7.1l.1-7.4 .1 5.3v-5.3v4.9v-4.2v4.6l.1-3.9v5.5v-6.7l.1 6.1 .1-6v6v-6.3l.1 5 .1-4.9v5.4v-4.9v5.9l.1-6.9v6.8v-6l.1 4.8v-5.2v4.9l.1-4.2v4.5v-5.5l.1 6.3 .1-7.1v7.2v-5.2l.1-.6v3.7v-3.8v5.9v-5v2.6v-2.7l.1 4.1v-5v6.1l.1-6.5v9.9v-9.1v4.6l.1-4.8v5.3v-6.3v9.3l.1-9v6.6v-6.1l.1 4.9v-4.4l.1 4.4 .1-5.5v7.3l.1-7.5 .1 8.8v-8.4v7v-6.4l.1 5.7v-7.2v8.4v-7.7v6.8l.1-6.8v5.1v-4.8v4.5v-4l.1 2.5v-2v9.8v-10.1v4v-4.2l.1 4.7v-5.3v8.6v-9.2l.1 9v-8l.1 9v-8.8l.1 6.4 .1-7.2v5.6l.1-5.3v7.3v-7.8v7.7l.1-6.8v9.4l.1-9.7v5.6v-5.9l.1 6.7 .1-7.1v6.1v-5l.1 6.4 .1-7.6v7.5l.1-6v6.9l.1-7.6v6.1v-6.6l.1 6.7v-5.6v1.9v-2.2l.1 5.3v-5.5l.1 6.7v-7.4l.1 6.3v-5.7l.1 7.5v-7.4v6.5l.1-6.2 .1 3v-3.5l.1 6.2 .1-6.3v10.6l.1-10.2v7l.1-7.1v6.8v-6.2l.1 4.2v-4.5v6.9l.1-7.9 .1 8.9v-7v-.1v3.7v-4.8l.1 7.4 .1-8v8.9l.1-8.6 .1 7.5 .1-8.6v8.3v-6.7v6l.1-5.8 .1 5.3v-6.6l.1 6.6v-5.7v4.7l.1-4.5v6.7v-7.4l.1 6.4v-6.9l.1 8.9v-7.1v8l.1-9.1 .1 7.5v-7.4v6.8v-6.3l.1 3.7v-3.9v5.7l.1-5.9v2.5v-2.3l.1 2.1v-1.9v6.6v-6.2v6.8v-7.9l.1 5.5v-4.3v3.3v-3.7v4.4v-4.5l.1 4.6 .1-4.1v4.3v-4.9l.1 5.3v-4.6v4.7v-5.6v8.5l.1-8.9v5.2v-5.4l.1 5.5v-4.7v4.2l.1-3.8v6v-7v9.5l.1-9.7 .1 10.1 .1-9.5v5.4v-5.3l.1 2v-1v11v-11.8v4.5l.1-4.6v5.7l.1-5.7v6.6l.1-6.8v7.1v-7.7l.2 5.9 .1-5.2v5.6v-4.4v1v-1.1v3.2v-3.9v3.7l.1-4.1v4.2v-4.6v8.8v-8.4l.1 4.6 .1-5.1 .1 7.9v-7.2l.1 7.8v-7.7l.1 4 .1-5.2v9.4v-8.8l.1 7.2v-8.1l.1 7.6v-7.3l.2 6.9v-6.8l.1 1v6.3l.1-6.4v6.3v-5.9v.4v7v-6.6l.1 2.1v-2.8v4.2v-5.2l.1 7v-7.3l.1 12.1v-11.3v6.5l.1-7.2 .1 6.9 .1-5.6v5.9v-7.1l.1 5.6v-5.6v3.9v-3.6v3.1l.1-3v6.7l.1-8.9 .1 9.9v-7.1v3.6v-3.8l.1 6.6 .1-7v6.4v-6.4l.1 6.2 .1-7.6 .1 7.2 .1-6.5v6.1v-5.6v3.9l.1-3.5v5.9v-5.9v5.2l.2-6.8v4.4v-4.3l.1 6.8v-5.6l.1 6.5v-6.5v9.7v-9.6l.1 7.2v-7.6v5.9l.1-5.5 .1 7.7v-8.2l.1 8.8v-8.6l.1 6.3v-6.2v4.3l.1-4.5 .1 6v-5.7v6.4l.1-6.3v4.2v-4.2v3.6v-3.2l.1 4.3 .1-4.3v4.7v-5.1l.1 13.5 .1-15.1v9.1l.1-7.7v6.8l.1-7.6v5.8v-5.1v4.8l.1-4.6v2.3v-1.4v7.2l.1-7.4v7.9v-8v9l.1-10.6v5.4l.1-4.6v4.4l.1-4.1v6.6v-6.2v8.6l.1-10 .1 5.9v-5.1v7.1l.1-13.3v11v-2.6l.1 2.8v-4.9l.1 7.9v-7.4l.1 3.8v-2.8" fill="none" stroke="#000" stroke-width=".74"/>
<path d="M22.9 41.3v53.3M35.4 41.3h68.7M104.1 41.3v46.3M111.8 41.3v53.3M124.3 41.3h68.7M193 41.3v46.3M22.9 94.5h6.3M97.8 94.5h6.3M111.8 94.5h6.3M186.7 94.5h6.3" fill="none" stroke="#fefefe" stroke-width=".2" stroke-dasharray=".4 .1" stroke-linecap="butt"/>
<path d="M19 22h177.8v.5h-177.8z" fill="#000"/>
<g fill="#231f20">
<path d="M27.5 7.6l-.1 .5 .4-.2h.6v.1v2.1l-.2 .4h1l-.3-.4v-2.1l.1-.1h.5l.5 .2-.2-.5zM29.5 8.3l.2 .3v1.5l-.2 .4h1.8l.2-.6a1.04 1.04 0 0 1-1.3 .2v-.7h.6l.3 .2v-.6l-.3 .2h-.6v-.6l.8-.1 .4 .3-.2-.5zM31.5 8.3l.9 1.1-.9 1.1h.8l-.2-.2 .5-.7 .4 .7-.2 .2h1.5l-.1-.2 .1-.4h.9l.1 .4-.2 .2h1l-.3-.3-.7-1.9h-.5l-.9 2-.8-1 .9-1h-.8l.1 .3-.3 .5-.4-.6 .2-.2zM34.7 8.6l.4 1h-.7zM36.3 8.4a.63 .63 0 0 0-.2 .7 .63 .63 0 0 0 .6 .4l.6 .2 .1 .2a.75 .75 0 0 1-.7 .4 .75 .75 0 0 1-.6-.5l.1 .7 .1-.1a1.11 1.11 0 0 0 1.5-.6 1.13 1.13 0 0 0-1.2-.8l-.1-.4a1.04 1.04 0 0 1 1.2 .2l-.2-.5-.1 .1-.5-.2zM28.2 10.9l.2 .4v2.2l-.2 .4h1l-.3-.4v-2.2l.3-.4zM29.3 11.6l.3 .4v1.5l-.3 .4h.8l-.2-.4v-1.3l1.5 1.7v-1.9l.2-.4h-.7l.2 .4v.9l-1.1-1.3zM32 11.8a.62 .62 0 0 0-.2 .7 .62 .62 0 0 0 .6 .4l.6 .1 .1 .3a.76 .76 0 0 1-.7 .3 .76 .76 0 0 1-.6-.4l.1 .7 .1-.1a1.11 1.11 0 0 0 1.5-.6 1.13 1.13 0 0 0-1.2-.8l-.1-.4a1.04 1.04 0 0 1 1.2 .2l-.2-.6-.1 .1-.5-.1zM33.7 11.6l-.2 .6a.61 .61 0 0 1 .8-.3v1.6l-.2 .4h.9l-.2-.4v-1.6a.63 .63 0 0 1 .8 .3l-.2-.6zM35.6 11.6l.3 .4v1.5l-.3 .4h1l-.2-.2v-.8l.5 .2a.76 .76 0 0 0 1.2 .7l-1-1a.58 .58 0 0 0 .6-.5 .58 .58 0 0 0-.5-.6zM36.4 11.9h.1a.45 .45 0 0 1 .5 .1 .45 .45 0 0 1 .1 .5l-.7 .2zM37.9 11.6l.2 .2a2.17 2.17 0 0 0 .3 1.9 .99 .99 0 0 0 1.6-.6v-1.1l.2-.4h-.7l.2 .2a1.92 1.92 0 0 1-.2 1.8 .6 .6 0 0 1-.9-.5v-1.1l.2-.4zM40.4 11.6l.2 .4v1.5l-.2 .4h.7l-.2-.4v-1.4l.8 1.8 .8-1.8v1.4l-.2 .4h.9l-.2-.4v-1.5l.2-.4h-.8l-.6 1.5-.6-1.5zM43.4 11.6l.2 .4v1.5l-.2 .4h1.8l.2-.6a1.04 1.04 0 0 1-1.3 .1v-.6h.5l.4 .2v-.6l-.4 .2h-.5v-.7h.8l.3 .3-.1-.6zM45.5 11.6l.2 .4v1.5l-.2 .4h.7l-.2-.4v-1.3l1.5 1.7v-1.9l.2-.4h-.7l.2 .4v.9l-1.1-1.3zM47.9 11.6l-.1 .6a.61 .61 0 0 1 .8-.3v1.6l-.3 .4h1l-.3-.4 .1-1.6a.63 .63 0 0 1 .7 .3l-.1-.6zM50.2 11.8a.62 .62 0 0 0-.2 .7 .62 .62 0 0 0 .6 .4l.6 .1 .2 .3a.76 .76 0 0 1-.8 .3 .76 .76 0 0 1-.6-.4l.1 .7 .2-.1a1.11 1.11 0 0 0 1.5-.6 1.13 1.13 0 0 0-1.3-.8l-.1-.4a1.04 1.04 0 0 1 1.2 .2l-.1-.6-.2 .1-.5-.1z"/>
<path d="M21.2 6.3v2.6h-1.9l.1 .4 .7 .9a.91 .91 0 0 0 1 .8 .56 .56 0 0 1 .5-.3 .56 .56 0 0 1 .5 .3l.4 .8a1.53 1.53 0 0 0 1.9 1.2 1.54 1.54 0 0 1 1-2.1l.9-.3v-1.4a1.52 1.52 0 0 1-.3-1.6h-1.4l-.2 .8h.5l-.2 .8h-.4l-.2 1v.2l.4 .1-.2 .8a1.93 1.93 0 0 1-1.6-.3l.3-1.8h-.5l.2-.8h.4l.2-.8h-.4v-1.3zM23.6 7.6l-.6 2.9h.7l.6-2.9zM23.8 6.6l-.1 .7h.6l.2-.7z"/>
</g>
<g font-size="3.9">
<text x="19" y="29.3">6.7</text>
<text x="27.9" y="29.3">Typical Characteristics</text>
</g>
<text font-size="3.5" x="181.5" y="17.3">ADS7044</text>
<g font-size="3.2">
<text x="19" y="34.4">At T</text>
<text x="27.3" y="34.4">= 25°C, AVDD = 3 V, DVDD = 1.8 V, and f</text>
<text x="97" y="34.4">= 1 MSPS, unless otherwise noted.</text>
</g>
<g font-size="2.8">
<text x="26.7" y="98">SNR = 72.58 dB</text>
<text x="58.5" y="98">THD = –93 dB</text>
<text x="70.2" y="102">Number of samples = 32768</text>
<text x="92.4" y="98">f</text>
<text x="96.2" y="98">= 2 kHz</text>
<text x="115.6" y="98">SNR = 71.95 dB</text>
<text x="145.1" y="98">THD = –76.5 dB</text>
<text x="159.1" y="102">Number of samples = 32768</text>
<text x="178.2" y="98">f</text>
<text x="181.9" y="98">= 250 kHz</text>
<text x="53" y="108.3">Figure 2. Typical FFT</text>
<text x="141.9" y="108.3">Figure 3. Typical FFT</text>
<text x="33.9" y="167.6">f</text>
<text x="37.6" y="167.6">= 2 kHz</text>
<text x="39.2" y="174">Figure 4. SNR and SINAD vs Temperature</text>
<text x="125.6" y="174">Figure 5. SNR and SINAD vs Input Frequency</text>
<text x="30" y="239.6">Figure 6. SNR and SINAD vs Reference Voltage (AVDD)</text>
<text x="130.1" y="239.6">Figure 7. THD vs Free-Air Temperature</text>
<text x="195.3" y="263.6">9</text>
<text x="88.1" y="268.9">Product Folder Links: ADS7044</text>
</g>
<text font-size="2.8" fill="#0000c8" x="144.4" y="263.6">Submit Documentation Feedback</text>
<g font-size="2.5">
<text x="19" y="21.4">www.ti.com</text>
<text x="127.9" y="21.4">SBAS682D –NOVEMBER 2014–REVISED DECEMBER 2015</text>
<text x="19" y="263.6">Copyright © 2014–2015, Texas Instruments Incorporated</text>
</g>
<g font-size="2.4">
<text x="33.2" y="43.2">0</text>
<text x="122.1" y="43.2">0</text>
<text x="30.5" y="48.7">±20</text>
<text x="119.4" y="48.7">±20</text>
<text x="30.5" y="59.7">±60</text>
<text x="30.5" y="54.2">±40</text>
<text x="119.4" y="59.7">±60</text>
<text x="119.4" y="54.2">±40</text>
<text x="30.5" y="65.2">±80</text>
<text x="119.4" y="65.2">±80</text>
<text x="29.1" y="70.7">±100</text>
<text x="118" y="70.7">±100</text>
<text x="27.6" y="74.2" transform="rotate(-90 27.6 74.2)">Signal Power (dB)</text>
<text x="29.1" y="76.2">±120</text>
<text x="116.5" y="74.2" transform="rotate(-90 116.5 74.2)">Signal Power (dB)</text>
<text x="118" y="76.2">±120</text>
<text x="29.1" y="81.7">±140</text>
<text x="118" y="81.7">±140</text>
<text x="29.1" y="87.2">±160</text>
<text x="118" y="87.2">±160</text>
<text x="36" y="90.1">0</text>
<text x="47.5" y="90.1">100</text>
<text x="56.9" y="93.9">Input Frequency (kHz)</text>
<text x="60.4" y="90.1">200</text>
<text x="73.4" y="90.1">300</text>
<text x="86.3" y="90.1">400</text>
<text x="99.2" y="90.1">500</text>
<text x="124.9" y="90.1">0</text>
<text x="136.4" y="90.1">100</text>
<text x="145.8" y="93.9">Input Frequency (kHz)</text>
<text x="149.3" y="90.1">200</text>
<text x="162.3" y="90.1">300</text>
<text x="175.2" y="90.1">400</text>
<text x="188.1" y="90.1">500</text>
<text x="31.9" y="112.8">75</text>
<text x="120.8" y="112.8">76</text>
<text x="31.9" y="121.6">74</text>
<text x="120.8" y="121.6">74</text>
<text x="31.9" y="130.4">73</text>
<text x="120.8" y="130.4">72</text>
<text x="31.9" y="139.2">72</text>
<text x="120.8" y="139.2">70</text>
<text x="30.3" y="145.7" transform="rotate(-90 30.3 145.7)">SNR and SINAD (dB)</text>
<text x="31.9" y="148">71</text>
<text x="119.2" y="145.7" transform="rotate(-90 119.2 145.7)">SNR and SINAD (dB)</text>
<text x="120.8" y="148">68</text>
<text x="31.9" y="156.8">70</text>
<text x="34.6" y="159.8">±40</text>
<text x="48.2" y="159.8">±7</text>
<text x="61.1" y="159.7">26</text>
<text x="74" y="159.7">59</text>
<text x="86.9" y="159.7">92</text>
<text x="99.2" y="159.7">125</text>
<text x="120.8" y="156.8">66</text>
<text x="124.9" y="159.7">0</text>
<text x="137.1" y="159.7">50</text>
<text x="149.3" y="159.7">100</text>
<text x="162.2" y="159.7">150</text>
<text x="175.2" y="159.7">200</text>
<text x="188.1" y="159.7">250</text>
<text x="54.8" y="163.5">Free-Air Temperature ( C)</text>
<text x="145.8" y="163.5">Input Frequency (kHz)</text>
<text x="31.9" y="178.5">75</text>
<text x="119.4" y="178.5">±83</text>
<text x="31.9" y="185.8">74</text>
<text x="119.4" y="187.3">±85</text>
<text x="31.9" y="193.1">73</text>
<text x="119.4" y="196.1">±87</text>
<text x="31.9" y="200.5">72</text>
<text x="31.9" y="207.8">71</text>
<text x="119.4" y="204.9">±89</text>
<text x="30.3" y="211.3" transform="rotate(-90 30.3 211.3)">SNR and SINAD (dB)</text>
<text x="31.9" y="215.1">70</text>
<text x="119.4" y="213.7">±91</text>
<text x="117.9" y="216" transform="rotate(-90 117.9 216)">Total Harmonic Distortion (dB)</text>
<text x="31.9" y="222.5">69</text>
<text x="35" y="225.4">1.8</text>
<text x="45.7" y="225.4">2.1</text>
<text x="56.5" y="225.4">2.4</text>
<text x="67.2" y="225.4">2.7</text>
<text x="79" y="225.4">3</text>
<text x="88.8" y="225.4">3.3</text>
<text x="99.5" y="225.4">3.6</text>
<text x="119.4" y="222.5">±93</text>
<text x="123.5" y="225.4">±40</text>
<text x="137.1" y="225.4">±7</text>
<text x="150" y="225.4">26</text>
<text x="162.9" y="225.4">59</text>
<text x="175.8" y="225.4">92</text>
<text x="188.1" y="225.4">125</text>
<text x="56.9" y="229.2">Reference Voltage (V)</text>
<text x="143.7" y="229.2">Free-Air Temperature ( C)</text>
</g>
<g font-size="2.4" fill="#f00">
<text x="79.2" y="131.8">SNR</text>
<text x="170.1" y="128.5">SNR</text>
<text x="82.5" y="191">SNR</text>
</g>
<g font-size="2.4" fill="#0070c0">
<text x="76.4" y="138.5">SINAD</text>
<text x="165.5" y="139.5">SINAD</text>
<text x="80.4" y="199.1">SINAD</text>
</g>
<g font-size="2.1">
<text x="24.9" y="35.1">A</text>
<text x="87.5" y="35.1">SAMPLE</text>
<text x="93.2" y="98.5">IN</text>
<text x="179" y="98.5">IN</text>
<text x="34.6" y="168.2">IN</text>
</g>
<g font-size="1.6">
<text x="79.6" y="162.8">o</text>
<text x="168.5" y="228.4">o</text>
</g>
<g font-size="1.4">
<text x="99.9" y="94.4">C001</text>
<text x="188.8" y="94.4">C002</text>
<text x="99.9" y="164">C003</text>
<text x="188.8" y="164">C004</text>
<text x="99.9" y="229.7">C005</text>
<text x="188.8" y="229.7">C006</text>
</g>
</svg>
